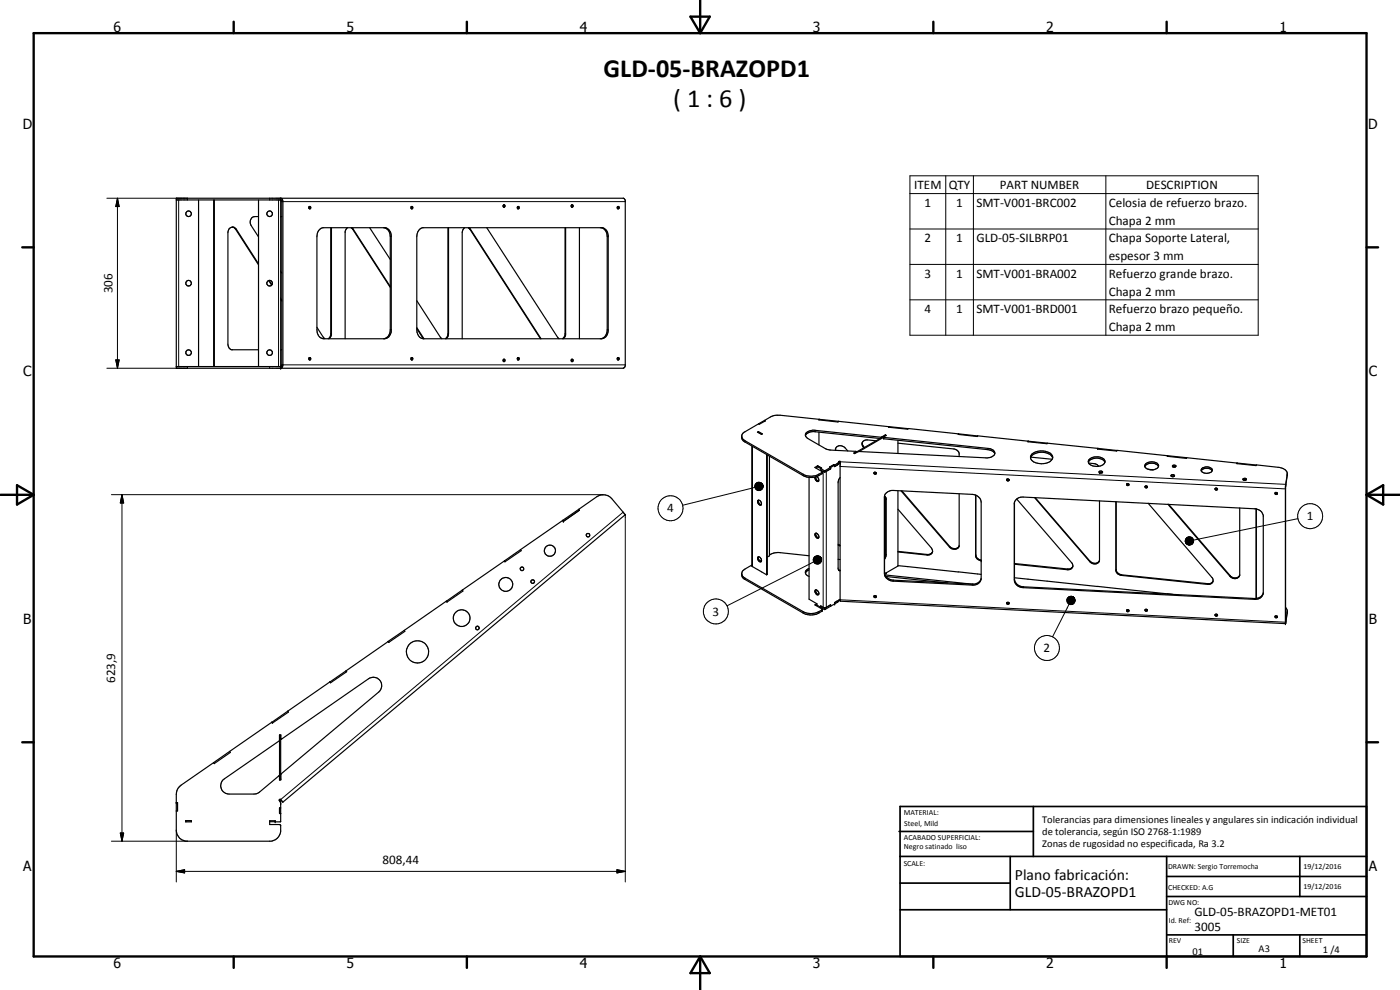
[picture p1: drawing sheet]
<svg xmlns="http://www.w3.org/2000/svg" width="420mm" height="297mm" viewBox="0 0 420 297" stroke-linecap="round" stroke-linejoin="round" font-family="sans-serif">
<g fill="none" stroke="#000" stroke-width=".35">
<path d="M52.9 60h31.5l.2 .5-.1 49.3-.3 .2h-31.3M52.9 59.5h134.2l.6 .7-.1 49.7-.6 .6h-134.1zM59.6 60v50M64.1 60v50M64.3 60v50M77.6 60v50M84.2 59.5v51l.5-.4 .2-.6v-49l-.5-1M69.7 68.1l1 .6 6.9 10.8M77.6 65a1.94 1.94 0 0 0-2.1 .4 1.99 1.99 0 0 0-.1 2.3l2.2 3.4M77.6 79.2l-6.7-10.5a1.4 1.4 0 0 0-1.6-.4 1.4 1.4 0 0 0-.9 1.5v33.8l.3 .8 .8 .5h8.1M84.2 65h.4M92.8 62h.4v.4a.33 .33 0 0 1-.5 .1 .33 .33 0 0 1 .1-.5z"/>
<path d="M92.8 62v.6M95.6 69.2l1.2-.9h18.9a2.56 2.56 0 0 1 1.7 2.3v28.8a2.26 2.26 0 0 1-2 2.2h-18.3a2.38 2.38 0 0 1-2-2.6v-28zM99.3 68.3v32.2l-.2 .5-.6 .6M99.5 68.3v32.2l-.4 .8-.4 .3M104.3 68.3l-.7 1.2v32.1M105.4 68.3l.4 .4 11.3 17.5M105.6 68.3l11.5 17.7M110.9 68.3l6.2 9.6M115.3 68.3a2.54 2.54 0 0 1 1.8 2.7v28a2.38 2.38 0 0 1-2 2.6M123.4 62h.4l-.1 .7-.3-.1zM123.5 62v.6M125.8 69l1-.7h54l.5 .2 .8 .7 .4 1.4v28.8a2.26 2.26 0 0 1-2 2.2h-53.3a2.3 2.3 0 0 1-2.1-2.6v-28l.2-1.2z"/>
<path d="M134.4 68.3v31.9l-.2 .8-.5 .6M134.6 68.3v31.9l-.1 .6-.6 .8M139.5 68.3l-.6 .6-.2 .9v31.8M140.5 68.3l.5 .4 21.2 32.9M140.7 68.3l.5 .4 21.2 32.9M146.1 68.3l21.7 33.3M151 61.6l.4-.1 .1 .5-.3 .1zM151.1 61.5v.6M155.4 62v.6M155.4 62h.3l.1 .3-.2 .4-.2-.1M169.6 68.3v32.2l-.4 .8-.4 .3M169.7 68.3v32.2l-.7 1.1"/>
<path d="M171.5 61.6h.4l.1 .4a.34 .34 0 0 1-.5 .1 .34 .34 0 0 1 0-.5zM171.5 61.5v.6M173.9 68.3v33.3M180.5 68.3a2.56 2.56 0 0 1 1.7 2.7v28a2.37 2.37 0 0 1-2 2.6M185.3 62h.4l-.1 .7-.4-.3zM185.4 62v.6M80.6 84.2l.9 1.4M80.8 84.2l.8 1.2M84.2 81.4l.4 .5M84.2 89.5l.4 .5M84.2 89.8l.4 .5M95.1 98.2l2.4 3.4"/>
<path d="M125.1 90.2l7.5 11.4M125.1 98.3l2.1 3.3M125.1 98.6l1.9 3M84.2 104.9h.4M92.8 107.4h.4v.4a.33 .33 0 0 1-.5 .1 .33 .33 0 0 1 .1-.5zM92.8 107.3v.6M123.5 107.3v.6M123.5 107.3l.4 .3-.4 .4M123.5 107.3l-.2 .2 .2 .5M151.1 107.9l.2-.2 .2 .3-.1 .5-.4-.2zM151.1 107.8v.7M155.4 107.3v.6"/>
<path d="M155.4 107.3l.3 .1 .1 .2-.2 .4h-.2M155.4 107.3l-.2 .3 .2 .4M171.5 107.9l.2-.2 .3 .3-.2 .5-.3-.1zM171.5 107.8v.7M185.4 107.3v.6M185.4 107.3l.3 .1 .1 .2-.1 .3-.3 .1M185.4 107.3l-.2 .2 .2 .5M222.6 130.9l.2 .7 .8 .6 17.4 10.1a5.2 5.2 0 0 0 5.8-.7M222.6 130.9l.1 .9 .6 .7 18 10.4 1.6 .4 1.8-.2M225.6 133.8v36l1.8 1.1M227.3 129.7l.3-.2 1.2 .7-.3 .1zM227.6 129.5v.2"/>
<path d="M227.6 129.7h-.1M227.6 129.7l1 .6M227.7 127.2l-4.4 2.5-.5 .4-.2 .8M229.4 126.2l2.4-1.4 2.3-.2 38.4 4M229.4 126.2l-1.7 1M229.4 126.2l.3 .1-1.8 1-.2-.1M230.1 136.4v36.1M230.3 136.5v35.8l-.2 .2M230.9 136.9v29.9l-.6 .3M241.7 130.7a2.64 2.64 0 0 1 2.9-1.2l19.5 2.1M245.1 140l-.2 .5M245.1 140l1.2 .6"/>
<path d="M245.4 139.8l-.9 .5 2.3 1.3M245.4 139.8l1.2 .7-.3 .1M245.4 139.8l-.3 .2M245.8 129.6v3.9M245.8 125.8v.1M245.8 125.8v.2l5.7 .6 .1-.2M250.2 139.4l-1.2 .7 .2 .2M250.2 139.4l.3 .2M250.2 139.4l-1.1 .7 .2 .2M250.5 139.6v.4M250.5 139.6l-1.2 .7M250.7 134.7a1.71 1.71 0 0 1 2.9-.3l.8 .9"/>
<path d="M250.8 134.5v.6M251.7 138.9l-1.2 1.1M252 138.8l-.3 .1M252 138.8l.2 .1M252 138.8l-.3 .2M252.2 138.9v-.4l-.4-.1-.2 .5-1.1 .7M252.2 138.9v41.4M252.2 139l-1.7 1M257 135.5v.2M258.8 132.8l.1 .7 .5 .8M262.9 132.2l-2.6-.2a1.32 1.32 0 0 0-1.5 .7 1.32 1.32 0 0 0 .5 1.7M264.4 131.2l-19.8-2.1a2.35 2.35 0 0 0-2.9 1.5l.7 1 5.9 3.3 8.7 .6"/>
<path d="M264.4 131.2h.1M265.1 131.2h.1M265.1 131.2l-7.3 4.3M265.2 131.2l31.3 3.3a1.57 1.57 0 0 1 1.9 2.1l-1.1 .6-1.1 .2-38.5-1.9-1.2 .6-.3-.2 .8-.4M265.2 131.7h.1M265.2 131.7l31.3 3.2a2.14 2.14 0 0 1 2 1.2M265.7 130.5l-1.2 .7M265.7 130.5l.3 .1-.9 .5 .1 .6M265.7 130.5v.1M265.7 130.6l-9.3 5.4M265.7 130.6l.1 .1M266.7 128.2l5.7 .6 .1-.2"/>
<path d="M266.7 128.1v.1M266.8 128l-.1 .2M269.5 133l17 1.7 1.2 .9 .2 1.4M269.5 132.1v4M272.5 128.6l15.1 1.6M287.6 130.2h.1M287.7 130.2l5.7 .6M287.7 130.2l-.1 .1 5.7 .7 .1-.2M293.4 130.8l36.1 3.7M308.6 132.4l5.6 .7 .1-.1M309.4 137.2l6.4 .6M309.4 137.2a4.3 4.3 0 0 1 6.4 0l.1 .2"/>
<path d="M309.4 137.2l-.1 .2M309.7 136.2a4.7 4.7 0 0 1 6.1 .4 1.8 1.8 0 0 1-1.9 2.4 3.9 3.9 0 0 1-4.6-1.5v-.6zM326.6 138.7a3.1 3.1 0 0 1 5 0M326.7 138.9l1.9 .2 1.1 .8M326.8 137.9a3.6 3.6 0 0 1 3.9-.5 1.16 1.16 0 0 1 .9 1.3 1.16 1.16 0 0 1-1.1 1 2.91 2.91 0 0 1-3.9-1.2zM329.5 134.5l-.1 .2 5.7 .6 .1-.2 20.9 2.2M329.5 134.5l5.7 .7M329.5 134.5l-.1 .2M329.5 134.5v.1M343.6 140a2.58 2.58 0 0 1 4.1 0M343.9 139.1a2.56 2.56 0 0 1 3.8 .6 2.4 2.4 0 0 1-4.1 .2zM350.3 136.9l5.8 .6v-.2"/>
<path d="M350.4 136.8l-.1 .1M350.4 136.7l-.1 .2M352 139.6h.7l.2 .3a.58 .58 0 0 1-.5 .3 .58 .58 0 0 1-.5-.4zM356.1 137.3l15.2 1.7M377.1 139.5l-5.8-.6-.1 .2 12.4 1.1a2.48 2.48 0 0 1 2.7 2.5l-.5 3.4M168.9 156.1v.1M173.7 152.8l-17.5 12.1M173.7 152.8l.2 .3-4.8 3.3-.2-.3M173.7 152.8l5.4-3.8a3.4 3.4 0 0 1 4.5 .6l4.1 4.8-102.8 86.3-.8-.9-.2 .1 .3 1.1M227.7 150.1a1.04 1.04 0 0 0 .8 1.3M227.7 150.1a.86 .86 0 0 0-.3 .9 .86 .86 0 0 0 .7 .6l.4-.2M227.7 150.1l.7 .5 .1 .8"/>
<path d="M242.8 143.3v36.5l2.3 1.3M244.8 143.1a1.15 1.15 0 0 0 .9 1.3M244.9 160a1.04 1.04 0 0 0 .8 1.3M245.1 143l-.4 .1M245.1 143a.86 .86 0 0 1 .3 1.5 1.12 1.12 0 0 1-.8-1.4M246.8 141.6l-.1 .5-1.6 .9M249.2 140.3v.4l-1.6 .9-1.3-.6v-.4M249.2 140.3l-1.6 .9-1.3-.6M249.2 140.6l.1 .1M249.3 140.3v.4M249.3 140.7l-1.3 .7M252.1 143.3l-.6 1.3v26.1l.2 .4 .4 .2"/>
<path d="M262.3 141.8l.7 .1M265.5 148.8l-.1 23.3a2.54 2.54 0 0 0 2.6 2.3l23.8 1.2a2.32 2.32 0 0 0 2.7-2.1v-22.8a2.69 2.69 0 0 0-2.7-2.4l-23.8-1.1a2.39 2.39 0 0 0-2.6 2M269.5 152.8l10.1 11.7a1.29 1.29 0 0 1 .1 1.5 1.29 1.29 0 0 1-1.5 .5l-8.7-.9M269.5 147.2v22.6l-4 2.3M270.4 147.3l14.5 16.8a1.74 1.74 0 0 0 3-.2M270.7 147.3l14.3 16.7a1.72 1.72 0 0 0 2.9-.2M287.9 148.1v15.8M292.9 148.6l-.1 18.3a1.86 1.86 0 0 0 1.7 1.3M302.2 143.8a.37 .37 0 0 0 .2 .5 .37 .37 0 0 0 .4-.2v-.2M302.2 143.8l.3-.1 .3 .2M302.2 143.8l.3 .2 .3-.1M304.4 150.7v23a2.62 2.62 0 0 0 2.7 2.4l69.4 3.5a2.5 2.5 0 0 0 2.6-1.7"/>
<path d="M304.8 150l.8-.6 1.5-.3 69.4 3.6a2.66 2.66 0 0 1 2.6 1.9v23.5a2.36 2.36 0 0 1-2.6 1.7l-69.4-3.5a2.61 2.61 0 0 1-2.7-2.3v-22.8zM305.1 149.7l16.5 19.2a1.28 1.28 0 0 1 .2 1.5 1.28 1.28 0 0 1-1.5 .5l-15.9-1.6M310.5 149.3l16.6 19.2a1.63 1.63 0 0 0 1.6 .7 1.63 1.63 0 0 0 1.3-1.2v-17.7M310.7 149.3l16.4 19.1a1.76 1.76 0 0 0 2.9-.2M330 141.9h.8M330 141.9l-.2-.3a.65 .65 0 0 1 1.1 0l-.1 .3M334.9 150.5v20.6a1.74 1.74 0 0 0 1.6 1.5l25.9 2.7a1.26 1.26 0 0 0 1.5-.5 1.26 1.26 0 0 0-.2-1.5l-19.1-22.3M335 150.5v20.7l.4 .6 1.2 .7 25.9 2.6 .8-.1 .8-.6M338.1 145.2l.3 .2 .4-.1M338.2 145.2a.34 .34 0 0 0 .2 .5 .34 .34 0 0 0 .4-.4M338.2 145.2l.6 .1M343.7 145.9v.1"/>
<path d="M343.7 146h.6M344.6 140.8l1.4 .2M350.5 151.3l18.6 21.6a1.72 1.72 0 0 0 3-.3M350.7 151.3l18.5 21.5a1.79 1.79 0 0 0 2.9-.2M351.5 142.6a.48 .48 0 0 1 .6-.2 .48 .48 0 0 1 .3 .5 .5 .5 0 0 1-.6 .2 .5 .5 0 0 1-.3-.5zM351.6 142.9h.7M352 140.1h.8M360.5 141.3a2.18 2.18 0 0 0 3.3 0M360.5 141.3a1.69 1.69 0 0 1 2.7-1l.6 .5v.5M360.5 141.3a2.03 2.03 0 0 1 3.3 0M364.7 146.6h.7M372.1 152.4v20.2"/>
<path d="M373.2 144h.7M373.2 144l-.1-.1a.49 .49 0 0 1 .5-.4 .49 .49 0 0 1 .4 .4l-.1 .1M377 152.7v26.8M377.1 152.7v26.8M382.7 147.9l.3-.2 .4 .3M382.7 147.9a.37 .37 0 0 0 .2 .5 .37 .37 0 0 0 .5-.2v-.2M382.7 147.9l.3 .2 .4-.1M386.3 142.2l-.5 3.6v41.3M138.8 177l-4.8 3.4M138.8 177l.1 .3-4.8 3.3M151.4 168.3l.2 .2M151.4 168.3l-12.6 8.7"/>
<path d="M156.2 164.9l-4.8 3.4M156.2 164.9l.2 .3-4.8 3.3-.2-.2M222.6 172.1l.1 .9 .6 .7 17.7 10.2a5.2 5.2 0 0 0 5.8-.6v-.4M222.6 172.1l.2 .7 .8 .7 17.4 10a5.3 5.3 0 0 0 5.8-.6M225.6 169.5l-2.3 1.4-.5 .5-.2 .7M227.3 170.9l2.8 1.6M227.7 167a1.06 1.06 0 0 0 .8 1.4M227.7 167a.83 .83 0 0 0-.2 1.1 .83 .83 0 0 0 1 .3M227.7 167l.4 .3 .4 .9M228.5 168.2l-.3 .2M228.5 168.2v.2M230.9 166.5a4.5 4.5 0 0 1 3.2-.7l8.7 1"/>
<path d="M242.8 170.6a1.21 1.21 0 0 0-1.1 1.2 1.21 1.21 0 0 0 1.1 1.2M242.8 171l-.5 .2-.6 .8M244.6 160.1a.83 .83 0 0 1 1 .4 .83 .83 0 0 1-.2 1 1.2 1.2 0 0 1-.8-1.4zM244.9 177a1.04 1.04 0 0 0 .8 1.4M244.9 177a1.12 1.12 0 0 1 .8 1.4M244.9 177a.86 .86 0 0 0-.2 1 .86 .86 0 0 0 .9 .5l.1-.1M251.5 167.8l.6 .1M251.5 163.3l.6 .3M251.5 163.6l.6 .2M251.7 171.1h.4h-.4M252.1 179.8l-1.6 1M262.3 178.8l.7 .1"/>
<path d="M265.5 165h.2M265.5 165.2h.2M265.5 167.3l.2-.8v-17.1l-.2-.4 .4 .3 .1 .5v16.6l-.5 1.4M265.5 171.7v.4M265.5 172.1l.4 .9M265.6 172.5l26.4 2.8M265.9 173l18.6 1.9M265.9 173l1.1 .8 1.1 .3 23.7 1.2a2.39 2.39 0 0 0 2.7-1.6M269.5 165.4l8.8 1 .8-.2 .8-.6M269.5 169.7l23.8 2.5M292.9 166.5l.3 .9 1.3 .6M293.4 172.2l1.1 .1"/>
<path d="M304.4 169.1l16 1.6 .9-.1 .7-.6M304.4 173.4l25 2.6M329.4 175.9l20.9 2.3M350.3 178.1l1.6 .2M116.5 192.4l.2 .3M116.5 192.4v.1M116.5 192.5l-12.7 8.8M116.5 192.5l.2 .2M121.3 189.1l-4.8 3.3M121.3 189.1l.2 .3-4.8 3.3M133.9 180.4h.1M133.9 180.4l-12.6 8.7"/>
<path d="M133.9 180.4l.2 .2M134 180.4l.1 .2M245.1 181.1l-.6 .4 2.3 1.4M245.1 181.1v.4l1.2 .7M245.2 181.5l-.3 .2M246.3 181.9l1.3 .6 1.6-1v.4l-1.6 1-1.3-.7M249.2 181.9h.1M249.3 181.9v-.4l-1.8 .9-1.2-.6v.4M250.5 180.8v.4M250.5 181.2l-1.2 .7M251.2 180.3l-.7 .5M251.7 180.2l-.1 .3-1.1 .7"/>
<path d="M251.7 180.1v.1M252.1 180.1h-.4M252.2 180.3v.1M252.2 180.4l133.6 6.7M302.2 180.8l.3 .2 .3-.1M302.2 180.8l.4-.1 .2 .4-.6 .1zM338.1 183l.3 .3 .4-.2M343.7 182.9l.3 .2 .3-.1M364.6 184.4l.6-.1a.32 .32 0 0 1 .2 .4 .32 .32 0 0 1-.5 .1zM364.7 184.4l.7 .1M382.7 184.9l.3 .2 .4-.1M382.7 184.8h.4l.3 .4-.7 .1z"/>
<path d="M385.8 187.1h.1M385.8 182.3a1.68 1.68 0 0 1 .5 1.6l-.5 3.2M385.8 186.6h.1M385.9 186.6h.1M386.3 183.5l-.4 3.1M81.6 216.7l.2 .3M81.6 216.7l-12.7 8.8M86.4 213.4l-4.8 3.3M86.4 213.4l.2 .3-4.9 3.3M99 204.6h.1M99 204.6l-12.6 8.8M103.8 201.3l-4.8 3.3"/>
<path d="M103.8 201.3l.2 .2-4.8 3.4-.2-.3M64.1 228.8l-9.8 6.8-1 1.2-.4 1.5v10.8a3.4 3.4 0 0 0 2.9 3.3h25.6a3.4 3.4 0 0 0 2.8-2.9v-1.9l-.2-.2h-3.1v-1.1h1.7v.3l1.6-.1v-6.6M68.9 225.5l-4.8 3.3M68.9 225.5l.2 .3-4.8 3.3-.2-.3M83.9 220.5h.4l-.1 13.3h-.3zM83.9 239.9v.4M83.9 222.2l-16.6 11.5a2.5 2.5 0 0 0-1 2.8 2.5 2.5 0 0 0 2.4 1.8l8.3-.1 .9-.5 5.7-4.9h.3M84.3 221.7h.2l26.1-18.1a2.51 2.51 0 0 1 3.5 .6 2.51 2.51 0 0 1-.4 3.4l-29.4 24.7M52.9 240.8h.4v2.5h-.4M55.7 246.3h1.7v.3h-1.7zM55.8 246.3v.3M80.9 246.5h1.7"/>
<path d="M84.2 242.4h-.3v1.7h.3"/>
<circle cx="56.6" cy="64.1" r=".83"/>
<circle cx="80.9" cy="64.1" r=".83"/>
<circle cx="56.6" cy="85" r=".83"/>
<circle cx="80.9" cy="85" r=".84"/>
<circle cx="56.6" cy="105.8" r=".83"/>
<circle cx="80.9" cy="105.8" r=".85"/>
<circle cx="262.6" cy="141.9" r=".34"/>
<circle cx="344" cy="146" r=".34"/>
<circle cx="365" cy="146.7" r=".34"/>
<circle cx="151.8" cy="175.4" r="2.09"/>
<circle cx="156.6" cy="170.7" r=".54"/>
<circle cx="159.9" cy="174.5" r=".55"/>
<circle cx="165" cy="165.2" r="1.67"/>
<circle cx="176.5" cy="160.6" r=".53"/>
<circle cx="262.7" cy="178.9" r=".34"/>
<circle cx="125.3" cy="195.6" r="3.3"/>
<circle cx="138.5" cy="185.5" r="2.51"/>
<circle cx="143.3" cy="188.4" r=".55"/>
<circle cx="338.4" cy="183.2" r=".36"/>
<circle cx="344" cy="183.1" r=".35"/>
</g>
<g fill="#000">
<circle cx="84.2" cy="60" r=".18"/>
<circle cx="84.2" cy="59.5" r=".18"/>
<circle cx="84.2" cy="110.5" r=".18"/>
<circle cx="84.2" cy="110" r=".18"/>
<circle cx="229.4" cy="126.2" r=".18"/>
<circle cx="245.4" cy="139.8" r=".18"/>
<circle cx="250.2" cy="139.4" r=".18"/>
<circle cx="169.1" cy="156.4" r=".18"/>
<circle cx="187.7" cy="154.4" r=".18"/>
<circle cx="249.1" cy="140.1" r=".18"/>
<circle cx="330" cy="141.9" r=".18"/>
<circle cx="151.4" cy="168.3" r=".18"/>
<circle cx="266" cy="171.9" r=".18"/>
<circle cx="294.5" cy="168.2" r=".18"/>
<circle cx="250.5" cy="181.2" r=".18"/>
<circle cx="385.8" cy="187.1" r=".18"/>
<circle cx="385.9" cy="186.6" r=".18"/>
<circle cx="83.9" cy="233.8" r=".18"/>
<circle cx="84.2" cy="233.8" r=".18"/>
<circle cx="52.9" cy="240.8" r=".18"/>
<circle cx="82.6" cy="246.5" r=".18"/>
</g>
<g fill="none" stroke="#000" stroke-width=".3">
<path d="M32.1 59.5h24.1v.5M35.3 59.5l.5 2.5h-1.1zM35.3 59.5v51M53.6 60v50M80.9 59.5v.5M83.6 60v50M273.1 52.7h104.5v47.9h-104.5zM273.1 58.1h104.5M283.8 52.7v47.9M292.1 52.7v47.9M331.9 52.7v47.9M70.7 68.7h.2"/>
<path d="M84.6 60.5h103.1M105.8 68.7h.2M117.1 71h.3M141 68.7h.2M182.2 71h.3M273.1 68.7h104.5M273.1 79.3h104.5M117.1 99h.3M182.2 99h.3M273.1 90h104.5M34.7 108h1.1l-.5 2.5zM56.2 110v.5h-24.1"/>
<path d="M80.9 110v.5M84.6 109.5h103.1M99.3 100.2h.2M134.4 100.2h.2M169.6 100.2h.1M223.6 132.2v.4M225.8 133.9v36.1M244.6 129.1v.4M250.8 134.7l-.1 .2M251.2 139.1v.4M251.7 138.6v.3M252.1 140l133.7 6.7v-.3"/>
<path d="M252.2 138.6l133.7 6.7v.4M256.9 135.6v.1M259.1 133.9l-.1 .2M264.4 131.2v.2M264.6 131.1v.2M265.2 131.2v.5M296.5 134.5v.4M33.4 148.4h147.6M36.6 148.4l.5 2.5h-1zM36.6 148.4v104M187 153.7l-102.8 86.2M187.7 154.4v110.2"/>
<path d="M226.5 145.8l2.5-.1-2.5 .4zM226.5 146.1l2.5-.4-2.4 .6zM226.5 146.2l-21.6 5.4M226.5 145.7h2.5M226.6 145.6l2.4 .1-2.5 .1zM226.6 146.3l2.4-.6-2.3 .9zM226.6 145.3l2.4 .4-2.4-.1zM226.7 146.6l2.3-.9-2.1 1.1zM226.8 145.1l.2-.2 2 .8zM226.8 145.1l2.2 .6-2.4-.4zM226.9 146.8l2.1-1.1-1.9 1.3zM227 144.9l.3-.1 1.7 .9z"/>
<path d="M227.1 147l1.9-1.3-1.7 1.4zM227.3 144.8l.2-.1 1.5 1zM227.3 147.1l1.7-1.4-1.4 1.5zM227.5 144.7l1.5 1zM227.8 144.7l1.2 1zM228 144.7l1 1zM228.3 144.8l.7 .9zM228.5 144.9l.5 .8zM228.7 145.2l.3 .5zM229 145.7l-1.1 1.5h-.3zM229 145.7l-.9 1.4-.2 .1zM229 145.7l-.6 1.3-.3 .1z"/>
<path d="M229 145.7l-.6 1.3zM229 145.7l-.4 1.2zM229 145.7l-.2 1zM229 145.7l-.1 .7zM229 145.7v.5zM229 145.7v.2zM241 142.3v.4M245.7 142.3v.4M246.7 141.8v.4M247 141.4v40.8M247.4 141.2v.4M247.6 141.2v.4"/>
<path d="M248 141.4v40.8M265.5 148.9l-.1 .3M265.7 149.6l.3 .2M304.4 150.9v.3M386.3 142.2v.5M389.5 155.6l-31.3 6.5M223.6 173.5v.4M244 167.9l2.4-.5-2.3 .8zM244.1 168.2l2.3-.8-2.3 1zM244.1 167.6l2.3-.2-2.4 .5zM244.1 168.4l2.3-1-2.1 1.3zM244.1 167.5h2.3"/>
<path d="M244.2 168.6l-26 13.2M244.2 167.4h2.2l-2.3 .2zM244.2 167.3h2.2M244.3 168.7l2.1-1.3-2 1.5zM244.4 167.2l.1-.2 1.9 .4zM244.4 167.2l2 .2h-2.2zM244.4 168.9l2-1.5-1.8 1.7zM244.5 167l.3-.1 1.6 .5zM244.6 169.1l1.8-1.7-1.5 1.8zM244.8 166.9l.3-.1 1.3 .6zM245.1 166.8l1.3 .6zM245.3 166.8l1.1 .6z"/>
<path d="M245.6 166.8l.8 .6zM245.9 166.9l.5 .5zM246.1 167l.3 .4zM246.4 167.4l-1.3 1.8h-.2zM246.4 167.4l-1 1.8h-.3zM246.4 167.4l-.7 1.8h-.3zM246.4 167.4l-.5 1.7-.2 .1zM246.4 167.4l-.2 1.5-.3 .2zM246.4 167.4l-.2 1.5zM246.4 167.4l-.1 1.3zM246.4 167.4l.1 1.1zM246.4 167.4l.1 .8z"/>
<path d="M246.4 167.4l.2 .5zM246.4 167.4l.1 .3zM252.1 180l133.7 6.7v-.3M265.5 171.7l-.1 .4M265.7 166.3l.3 .1M268.1 174.1l-.1 .3M278.3 166.4l-.1 .1M285 164l-.1 .1M291.8 175.3v.3M292.9 166.5l-.1 .2M294.5 168.2h.1M304.4 173.7v.3"/>
<path d="M307.1 176.1v.2M320.2 179.8l1.8-.7-1.8 .9zM320.3 179.5l1.7-.4-1.8 .7zM320.4 170.7l-.1 .2M320.5 179.3l.2-.2h1.3zM320.5 179.3l1.5-.2-1.7 .4zM320.7 179.1h1.3zM320.9 179l1.1 .1zM321.2 178.9l.8 .2zM321.5 178.9l.5 .2zM321.9 179.1v2.3M322 179.1l-1.5 1.9-.1-.2z"/>
<path d="M322 179.1l-1.3 2.1-.2-.2zM322 179.1l-1 2.3-.3-.2zM322 179.1l-.8 2.3h-.2zM322 179.1l-.5 2.3h-.3zM322 179.1l-.2 2.3h-.3zM322 179.1v2.2l-.2 .1zM322 179.1l.2 2-.2 .2zM322 179.1l.4 1.8-.2 .2zM322 179.1l.5 1.5-.1 .3zM322 179.1l.7 1.3-.2 .2zM322 179.1l.7 1.3zM322 179.1l.7 1z"/>
<path d="M322 179.1l.6 .8zM322 179.1l.5 .5zM322 179.1l.4 .3zM322 179.1l.2 .1zM322.1 179.1v2.2M327.1 168.4v.1M335 170.9l-.1 .2M336.6 172.5l-.1 .1M355.8 162.6l.2 .5zM355.8 162.6l.3 .6zM355.8 162.6l.6 .8zM355.8 162.6l.8 .9z"/>
<path d="M355.8 162.6l1.1 1zM355.8 162.6l1.4 .9-.3 .1zM355.8 162.6l1.6 .8-.2 .1zM355.8 162.6l1.9 .8h-.3zM355.8 162.6l2.1 .6-.2 .2zM355.8 162.6l2.2 .3-.1 .3zM355.8 162.6l2.4 .1-.2 .2zM355.8 162.6l2.4-.1v.2zM355.8 162.6l2.4-.4v.3zM355.8 162.6l2.4-.7v.3zM355.8 162.6l2.2-.9 .2 .2zM355.8 162.6l2.1-1.1 .1 .2z"/>
<path d="M355.8 162.6l1.9-1.3 .2 .2zM355.8 162.6l1.7-1.4 .2 .1zM355.8 162v.6zM355.8 162.3v.3zM355.8 162.6h2.4M355.8 161.8v.8zM356 161.5l-.2 1.1zM356.2 161.3l.2-.1-.6 1.4zM356.2 161.3l-.4 1.3zM356.4 161.2l.2-.1-.8 1.5zM356.6 161.1l.3-.1-1.1 1.6zM356.9 161l.3 .1-1.4 1.5z"/>
<path d="M357.2 161.1l.3 .1-1.7 1.4zM362.5 175.1l-.1 .2M369.2 172.8l-.1 .1M376.5 179.6v.2M241 183.5v.4M245.7 183.5v.4M246.7 183v.4M247.4 182.5v.4M247.6 182.5v.4M251.2 180.3v.5M251.7 180.1v.1M320.2 180l1.8-.9-1.8 1.2z"/>
<path d="M320.2 180.3l1.8-1.2-1.8 1.5zM320.2 180.6l1.8-1.5-1.6 1.7zM320.8 181.3l-4.9 9.8M385.8 186.6l.1 .3M386.3 183.5v.4M33.4 252.4h22.8M36.1 249.9h1l-.5 2.5zM52.9 249.1v15.5M52.9 261.5l2.5-.6v1zM52.9 261.5h134.8M185.2 260.9l2.5 .6-2.5 .4z"/>
<circle cx="201.2" cy="152.5" r="3.7"/>
<circle cx="393.2" cy="154.9" r="3.7"/>
<circle cx="214.8" cy="183.5" r="3.7"/>
<circle cx="314.2" cy="194.4" r="3.8"/>
</g>
<g fill="none" stroke="#000" stroke-width=".71">
<path d="M10.1 9.9h400v277.1h-400zM70.1 6.5v3.4M140.1 6.5v3.4M207.2 5h5.8l-2.9 4.9zM210.1 0v9.9M280.1 6.5v3.4M350.1 6.5v3.4M6.7 74.2h3.4M410.1 74.2h3.5M.1 148.5h10M5.1 145.6l5 2.9-5 2.9zM410.1 148.5h10"/>
<path d="M410.1 148.5l5-2.9v5.8zM6.7 222.7h3.4M410.1 222.7h3.5M70.1 287v3.4M140.1 287v3.4M210.1 287v10M210.1 287l2.9 5h-5.8zM280.1 287v3.4M350.1 287v3.4"/>
</g>
<g fill="none" stroke="#000" stroke-width=".51">
<path d="M269.8 249.5h40.3M270.1 242h140v45h-140zM270.1 257h140M303.2 257v16M310.1 242v15M350.1 257v30M390.1 257v12M270.1 265h33.1M270.1 273h80M350.1 269h60M350.1 263h60M350.1 280.5h60"/>
<path d="M370.1 280.5v6.5M390.1 280.5v6.5"/>
</g>
<g fill="#000">
<path d="M35.3 59.5l.5 2.5h-1.1zM34.7 108h1.1l-.5 2.5zM36.6 148.4l.5 2.5h-1zM228.7 145.2l.3 .5zM228.5 144.9l.5 .8zM228.3 144.8l.7 .9zM228 144.7l1 1zM227.8 144.7l1.2 1zM227.5 144.7l1.5 1zM227.3 144.8l.2-.1 1.5 1zM227 144.9l.3-.1 1.7 .9zM226.8 145.1l.2-.2 2 .8z"/>
<path d="M226.8 145.1l2.2 .6-2.4-.4zM226.5 146.1l2.5-.4-2.4 .6zM226.6 146.3l2.4-.6-2.3 .9zM226.7 146.6l2.3-.9-2.1 1.1zM226.9 146.8l2.1-1.1-1.9 1.3zM227.1 147l1.9-1.3-1.7 1.4zM227.3 147.1l1.7-1.4-1.4 1.5zM229 145.7l-1.1 1.5h-.3zM229 145.7l-.9 1.4-.2 .1zM229 145.7l-.6 1.3-.3 .1zM229 145.7l-.6 1.3zM229 145.7l-.4 1.2z"/>
<path d="M229 145.7l-.2 1zM229 145.7l-.1 .7zM229 145.7v.5zM229 145.7v.2zM246.1 167l.3 .4zM245.9 166.9l.5 .5zM245.6 166.8l.8 .6zM245.3 166.8l1.1 .6zM245.1 166.8l1.3 .6zM244.8 166.9l.3-.1 1.3 .6zM244.5 167l.3-.1 1.6 .5zM244.1 167.6l2.3-.2-2.4 .5z"/>
<path d="M244 167.9l2.4-.5-2.3 .8zM244.1 168.2l2.3-.8-2.3 1zM244.1 168.4l2.3-1-2.1 1.3zM244.3 168.7l2.1-1.3-2 1.5zM244.4 168.9l2-1.5-1.8 1.7zM244.6 169.1l1.8-1.7-1.5 1.8zM246.4 167.4l-1.3 1.8h-.2zM246.4 167.4l-1 1.8h-.3zM246.4 167.4l-.7 1.8h-.3zM246.4 167.4l-.5 1.7-.2 .1zM246.4 167.4l-.2 1.5-.3 .2zM246.4 167.4l-.2 1.5z"/>
<path d="M246.4 167.4l-.1 1.3zM246.4 167.4l.1 1.1zM246.4 167.4l.1 .8zM246.4 167.4l.2 .5zM246.4 167.4l.1 .3zM321.5 178.9l.5 .2zM321.2 178.9l.8 .2zM320.9 179l1.1 .1zM320.7 179.1h1.3zM320.5 179.3l.2-.2h1.3zM320.5 179.3l1.5-.2-1.7 .4zM320.3 179.5l1.7-.4-1.8 .7z"/>
<path d="M320.2 179.8l1.8-.7-1.8 .9zM320.2 180l1.8-.9-1.8 1.2zM320.2 180.3l1.8-1.2-1.8 1.5zM320.2 180.6l1.8-1.5-1.6 1.7zM322 179.1l-1.5 1.9-.1-.2zM322 179.1l-1.3 2.1-.2-.2zM322 179.1l-1 2.3-.3-.2zM322 179.1l-.8 2.3h-.2zM322 179.1l-.5 2.3h-.3zM322 179.1l-.2 2.3h-.3zM322 179.1l.5 1.5-.1 .3zM322 179.1l.7 1.3-.2 .2z"/>
<path d="M322 179.1l.7 1.3zM322 179.1l.7 1zM322 179.1l.6 .8zM322 179.1l.5 .5zM322 179.1l.4 .3zM322 179.1l.2 .1zM355.8 162.6l.2 .5zM355.8 162.6l.3 .6zM355.8 162.6l.6 .8zM355.8 162.6l.8 .9zM355.8 162.6l1.1 1zM355.8 162.6l1.4 .9-.3 .1z"/>
<path d="M355.8 162.6l1.6 .8-.2 .1zM355.8 162.6l1.9 .8h-.3zM355.8 162.6l2.1 .6-.2 .2zM355.8 162.6l2.2 .3-.1 .3zM355.8 162.6l2.4-.7v.3zM355.8 162.6l2.2-.9 .2 .2zM355.8 162.6l2.1-1.1 .1 .2zM355.8 162.6l1.9-1.3 .2 .2zM355.8 162.6l1.7-1.4 .2 .1zM357.2 161.1l.3 .1-1.7 1.4zM356.9 161l.3 .1-1.4 1.5zM356.6 161.1l.3-.1-1.1 1.6z"/>
<path d="M356.4 161.2l.2-.1-.8 1.5zM356.2 161.3l.2-.1-.6 1.4zM356.2 161.3l-.4 1.3zM356 161.5l-.2 1.1zM355.8 161.8v.8zM355.8 162v.6zM355.8 162.3v.3zM36.1 249.9h1l-.5 2.5zM52.9 261.5l2.5-.6v1zM185.2 260.9l2.5 .6-2.5 .4z"/>
</g>
<path d="M226.5 145.9h2.5M244.4 167.2h2M322.2 179.1v2" fill="none" stroke="#000" stroke-width=".42"/>
<path d="M355.8 162.8h2.4M355.8 162.4h2.4" fill="none" stroke="#000" stroke-width=".38"/>
<path d="M226.6 145.5h2.4" fill="none" stroke="#000" stroke-width=".34"/>
<g font-size="7.9">
<text x="181.1" y="23">GLD-05-BRAZOPD1</text>
<text x="202" y="32">( 1 : 6 )</text>
</g>
<g font-size="4.7">
<text x="304.6" y="263.9">Plano fabricación:</text>
<text x="304.6" y="269.3">GLD-05-BRAZOPD1</text>
</g>
<g font-size="4.2">
<text x="34" y="9.6">6</text>
<text x="104" y="9.6">5</text>
<text x="174" y="9.6">4</text>
<text x="244" y="9.6">3</text>
<text x="314" y="9.6">2</text>
<text x="384" y="9.6">1</text>
<text x="6.8" y="38.7">D</text>
<text x="410.6" y="38.7">D</text>
<text x="7" y="112.9">C</text>
<text x="410.8" y="112.9">C</text>
<text x="7" y="187.1">B</text>
<text x="410.8" y="187.1">B</text>
<text x="7" y="261.4">A</text>
<text x="410.8" y="261.4">A</text>
<text x="34" y="290.4">6</text>
<text x="104" y="290.4">5</text>
<text x="174" y="290.4">4</text>
<text x="244" y="290.4">3</text>
<text x="314" y="290.4">2</text>
<text x="384" y="290.4">1</text>
</g>
<g font-size="3.9">
<text x="274.4" y="56.7">ITEM</text>
<text x="284.7" y="56.7">QTY</text>
<text x="300" y="56.7">PART NUMBER</text>
<text x="344" y="56.7">DESCRIPTION</text>
<text x="277.4" y="62">1</text>
<text x="287" y="62">1</text>
<text x="293" y="62">SMT-V001-BRC002</text>
<text x="332.8" y="62.1">Celosia de refuerzo brazo.</text>
<text x="332.8" y="67.4">Chapa 2 mm</text>
<text x="277.4" y="72.6">2</text>
<text x="287" y="72.6">1</text>
<text x="293" y="72.6">GLD-05-SILBRP01</text>
<text x="332.8" y="72.7">Chapa Soporte Lateral,</text>
<text x="277.4" y="83.3">3</text>
<text x="287" y="83.3">1</text>
<text x="293" y="83.3">SMT-V001-BRA002</text>
<text x="332.8" y="78">espesor 3 mm</text>
<text x="332.8" y="83.4">Refuerzo grande brazo.</text>
<text x="33.7" y="88" transform="rotate(-90 33.7 88)">306</text>
<text x="332.8" y="88.7">Chapa 2 mm</text>
<text x="277.4" y="93.9">4</text>
<text x="287" y="93.9">1</text>
<text x="293" y="93.9">SMT-V001-BRD001</text>
<text x="332.8" y="94">Refuerzo brazo pequeño.</text>
<text x="332.8" y="99.3">Chapa 2 mm</text>
<text x="200.3" y="153.8">4</text>
<text x="392.2" y="156.1">1</text>
<text x="213.9" y="184.7">3</text>
<text x="313.2" y="195.7">2</text>
<text x="34.5" y="204.9" transform="rotate(-90 34.5 204.9)">623,9</text>
<text x="114.8" y="259.4">808,44</text>
<text x="358.5" y="275">GLD-05-BRAZOPD1-MET01</text>
<text x="358.5" y="279.4">3005</text>
</g>
<g font-size="3.1">
<text x="312.7" y="246.8">Tolerancias para dimensiones lineales y angulares sin indicación individual</text>
<text x="312.7" y="250.4">de tolerancia, según ISO 2768-1:1989</text>
<text x="312.7" y="254">Zonas de rugosidad no especificada, Ra 3.2</text>
<text x="357.9" y="286.4">01</text>
<text x="377.7" y="285.6">A3</text>
<text x="397" y="285.9">1 /4</text>
</g>
<g font-size="2.4">
<text x="271.2" y="244.4">MATERIAL:</text>
<text x="271.3" y="252">ACABADO SUPERFICIAL:</text>
<text x="271.4" y="247.9">Steel, Mild</text>
<text x="271.3" y="254.6">Negro satinado liso</text>
<text x="271.2" y="259.7">SCALE:</text>
<text x="350.6" y="260.8">DRAWN: Sergio Torremocha</text>
<text x="391.2" y="260.6">19/12/2016</text>
<text x="350.6" y="267">CHECKED: A.G</text>
<text x="391.2" y="266.7">19/12/2016</text>
<text x="350.6" y="271.4">DWG NO:</text>
<text x="350.8" y="276.9">Id. Ref:</text>
<text x="350.8" y="282.8">REV</text>
<text x="371.2" y="282.9">SIZE</text>
<text x="390.9" y="282.9">SHEET</text>
</g>
</svg>
